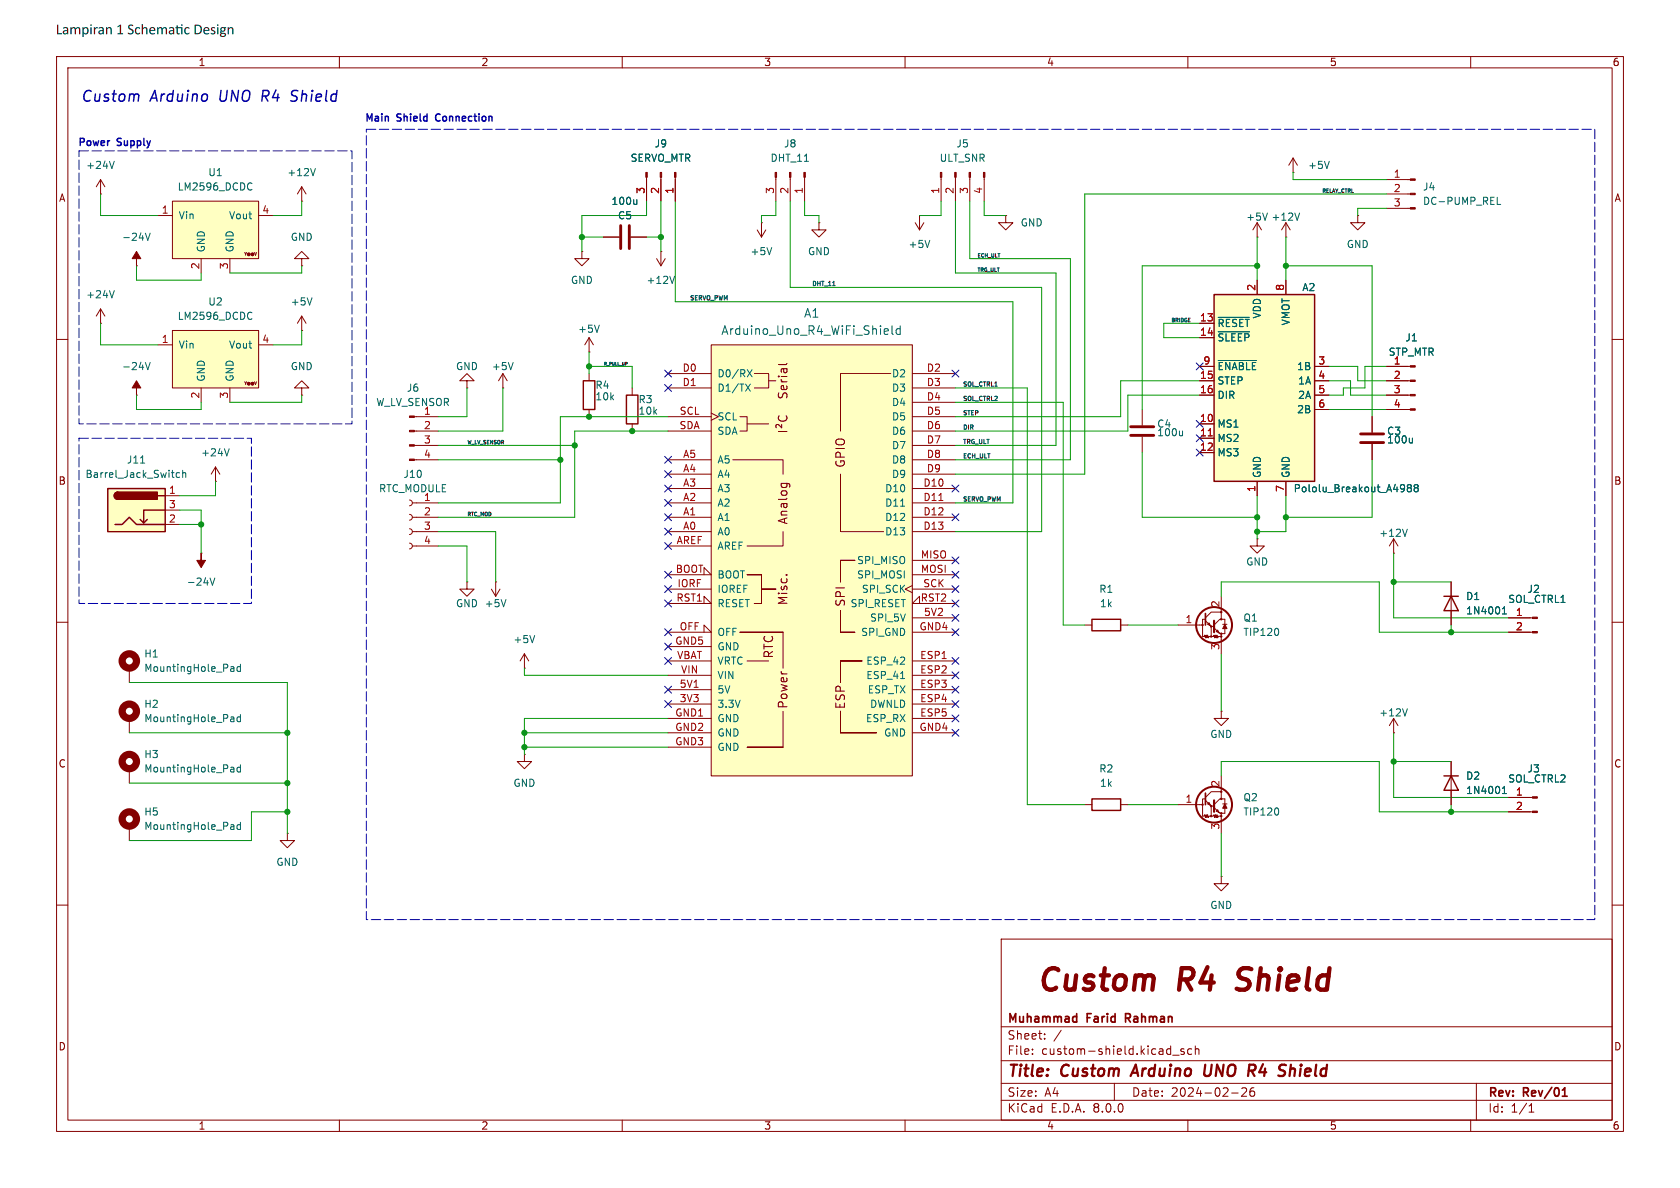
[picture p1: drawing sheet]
<svg xmlns="http://www.w3.org/2000/svg" width="297mm" height="210mm" viewBox="0 0 297 210" stroke-linecap="round" stroke-linejoin="round" font-family="sans-serif">
<g fill="none" stroke="#840000" stroke-width=".18">
<path d="M10 10h277v190h-277zM12 12h273v186h-273zM60 10v2M110 10v2M160 10v2M210 10v2M260 10v2M177.8 38.1v1.3h1.3l-1.3 1.2-1.3-1.2h1.3M177.8 38.1h.1M10 60h2M285 60h2M10 110h2"/>
<path d="M285 110h2M10 160h2M285 160h2M177 166h108v32h-108zM60 198v2M110 198v2M160 198v2M177 194.5h108M177 191.5h108M177 187.5h108M177 181.5h108M182.5 186.3v.1"/>
<path d="M182.5 185.5v.1M184.7 183.6v.1M184.7 182.8v.1M187.6 182.1l-1.3 2M197 191.5v3M207.3 186.5h1.2M209.3 185.5l-.3-.1-.3 .2 .1 .2 .5 .2v.3h-.6M210 198v2M210.7 185.5l-.5-.1-.2 .3v.4l.1 .2h.6M211.3 185.5l.2-.1 .4 .1 .1 .9M211.3 184.9v1.5M217.7 193.2h1.2"/>
<path d="M219.5 192.4l.6-.1 .2 .1 .1 .3-.9 1.1h.9M221.7 192.3a.59 .59 0 0 0-.7 .6v.6l.1 .2 .4 .1 .2-.1 .1-.5-.1-.3h-.5l-.2 .3M260 198v2M261 191.5v6.5M270.3 196.6h.9M270.3 195.5l.4-.4v1.5"/>
</g>
<path d="M190.2 179.7l.1 .1M190.3 179.2v1.5M199 180h.6M199.6 179.2h-.6v1.5M190.3 180.6l-.1 .1M276.2 193.8h.9M276.3 192.6l.3-.3v1.5" fill="none" stroke="#840000" stroke-width=".3"/>
<path d="M200.8 188.2l-.9 2M213.1 188.2l-.2 1.6 .1 .3a.66 .66 0 0 0 .9-.1M221.6 188.2l.2 .1a.54 .54 0 0 1-.1 .9M228.2 188.2l-.2 2M228.7 188.9l-.6 .2" fill="none" stroke="#840000" stroke-width=".4"/>
<path d="M30.5 58.4h15.2v10.2h-15.2z" fill="#ffffc2"/>
<g fill="none" stroke="#840000" stroke-width=".18">
<path d="M114.3 31.3v4.3M116.8 31.3v4.3M119.4 31.3v4.3M134.6 39.4h.1M134.6 39.4v2.5M137.2 31.3v4.3M139.7 31.3v4.3M142.2 31.3v4.3M144.8 39.4v1.2h1.2l-1.2 1.3-1.3-1.3h1.3M144.8 39.4h.1M222.2 39.4l-.7 1.2M222.2 39.4v2.5"/>
<path d="M222.2 39.4l.8 1.2M30.5 58.4h15.2v10.2h-15.2zM53.3 58.4h.1M53.3 45.7h1.3l-1.3-1.2-1.2 1.2h1.2v1.3M53.3 47h.1M53.3 55.9l-.7 1.3M53.3 55.9v2.5M53.3 55.9l.8 1.3M106.7 41.9h2.8M111.5 41.9h2.8M116.1 45.7l.7 1.3M116.8 44.5h.1"/>
<path d="M116.8 44.5v2.5M117.6 45.7l-.8 1.3M133.9 40.6l.7 1.3M135.4 40.6l-.8 1.3M222.2 41.9h.1M27.9 61h2.6M35.6 68.6v2.5M40.6 68.6v2.5M45.7 61h2.6M53.3 68.6h1.3l-1.3-1.3-1.2 1.3h1.2v1.3M53.3 69.9h.1M201.9 72.4v2.8"/>
<path d="M201.9 77.2v2.8M245.1 72.4h4.2M245.1 69.9h4.2M245.1 67.3h4.2M245.1 64.8h4.2M256.5 102.9v7.6M246.4 129.5h.1M246.4 127l-.8 1.3M246.4 127v2.5M246.4 127l.7 1.3"/>
</g>
<g fill="none" stroke="#006464" stroke-width=".18">
<path d="M112.6 35.3v.8M112.6 36l-.2 .1M224.1 37.7l-.5 1.2M44.3 55.2l.2 .1M44.5 56.3l-.2 .2M55.2 52.6l-.5 1.3M119.3 48.8l-.5 1.3M136.4 43.8l-.4 1.2M209.1 76.2v.8M209.1 76.9l-.2 .1M265.6 108.5h.7M265.6 107.6l.4-.3v1.2"/>
<path d="M248.8 125.3l-.4 1.3"/>
</g>
<g fill="#840000" stroke="#840000" stroke-width=".18">
<path d="M137 30.5h.3v.8h-.3z"/>
<path d="M139.6 30.5h.2v.8h-.2z"/>
<path d="M142.1 30.5h.3v.8h-.3z"/>
<path d="M249.3 72.3h.9v.2h-.9z"/>
<path d="M249.3 69.7h.9v.3h-.9z"/>
<path d="M249.3 67.2h.9v.2h-.9z"/>
<path d="M249.3 64.6h.9v.3h-.9z"/>
<path d="M114.2 30.5h.2v.8h-.2z"/>
<path d="M116.7 30.5h.3v.8h-.3z"/>
<path d="M119.3 30.5h.2v.8h-.2z"/>
</g>
<path d="M255.3 105.4h2.5M256.5 105.4l1.3 2.6h-2.5z" fill="none" stroke="#840000" stroke-width=".25"/>
<path d="M109.7 39.9v4M111.3 39.9v4M199.9 77h4.1M199.9 75.4h4.1" fill="none" stroke="#840000" stroke-width=".51"/>
<path d="M214.6 52.1h17.8v33h-17.8z" fill="#ffffc2"/>
<path d="M214.6 52.1h17.8v33h-17.8zM103.1 67.3h2.1v5.1h-2.1zM255.3 137.2h2.5M256.5 137.2l1.3 2.5h-2.5zM193 141.2h5.1v2.1h-5.1z" fill="none" stroke="#840000" stroke-width=".25"/>
<g fill="none" stroke="#840000" stroke-width=".18">
<path d="M227.3 39.4v2.5M227.3 39.4l-.7 1.2M227.3 39.4l.8 1.2M240 38.1v1.3h1.3l-1.3 1.2-1.2-1.2h1.2M240 38.1h.1M102.9 44.5v1.2h1.2l-1.2 1.3-1.3-1.3h1.3M102.9 44.5h.1M212.1 57.2h2.5M212.1 59.7h2.5M222.2 49.5v2.6M227.3 41.9h.1M227.3 49.5v2.6"/>
<path d="M24.1 69.9h.1M104.1 66v1.3M104.1 72.4v1.3M212.1 74.9h2.5M212.1 77.5h2.5M212.1 67.3h2.5M212.1 69.9h2.5M212.1 64.8h2.5M232.4 67.3h2.5M232.4 69.9h2.5M232.4 64.8h2.5M232.4 72.4h2.5"/>
<path d="M212.1 80h2.5M222.2 85.1v2.5M227.3 85.1v2.5M22.9 118.1v2.6M92.7 118.1h.1M92.7 115.6l-.8 1.2M92.7 115.6v2.5M92.7 115.6l.8 1.2M22.9 127v2.5M215.9 137.2v2.6M256.5 134.6v7.6M191.8 142.2h1.2"/>
<path d="M198.1 142.2h1.3M208.3 142.2h4.2M213.1 141.5l1 1h.5M213.1 141.2h-.5v3.1h.3l.1-.3 .1 .5 .1-.5 .2 .5 .1-.5 .1 .5 .1-.2h.4M213.1 141l1-1h1.8v1.2h-.3l-1 1M213.5 142.1l.2-.2 .3 .5zM214.1 142.5v1.8h.4l.1-.3 .2 .5 .1-.5 .1 .5 .1-.5 .2 .5 .1-.2h.5M214.6 142.7l1 1.1h.3v.5M215 143.4l.3-.3 .2 .5zM215.9 154.9v1.3h1.3l-1.3 1.3-1.3-1.3h1.3M215.9 154.9h.1M215.9 144.3v3"/>
<path d="M215.9 141.2h.6v.9M216.2 142.1h.7M216.5 142.9v.9h-.6"/>
<circle cx="215.9" cy="140" r=".13"/>
<circle cx="212.6" cy="142.2" r=".13"/>
<circle cx="214.1" cy="144.3" r=".13"/>
<circle cx="214.1" cy="142.5" r=".13"/>
<circle cx="215.9" cy="141.2" r=".13"/>
<circle cx="215.9" cy="144.3" r=".13"/>
<circle cx="215.9" cy="143.8" r=".13"/>
</g>
<path d="M213.6 77.1h.7" fill="none" stroke="#a90000" stroke-width=".18"/>
<g fill="none" stroke="#006464" stroke-width=".18">
<path d="M229.7 37.7l-.4 1.2M215.4 56.1h5.5M215.4 58.6h5.5M25.7 64.1l.4 1.2 .4-1.2M215.4 63.7h6.7M248.2 85.7v.1a1.07 1.07 0 0 1-.1 1M248.3 86.2l-.1 .2M249 86.2l-.2-.2 .2-.3h.3l.2 .2-.2 .3M249 86.2l-.2 .3v.3l.2 .1h.4l.1-.2v-.2l-.2-.3M249 86.2h.3M250.2 86.2l-.2-.2 .2-.3h.3l.2 .2-.2 .3M250.2 86.2h.3"/>
<path d="M250.2 86.2l-.2 .3 .1 .3 .1 .1h.4l.1-.2v-.4l-.2-.1M40.9 117.8h.3l.2 .2v.7M41.4 118.6l-.5 .1M41.4 118.1l-.5 .1M42.5 117.9l-.4-.1-.2 .3 .1 .5h.5M42.5 117.4v1.3M94.5 112.3l-.4 1.3M40.9 126.7h.3l.2 .2v.7M41.4 127.5l-.5 .1M41.4 127l-.5 .1M42.5 126.3v1.3M42.5 126.8l-.4-.1-.2 .3 .1 .5h.5"/>
<path d="M265.6 139.4l.4-.4v1.3M225.9 142.9l.2 .4-.2 .7M265.6 140.3h.7"/>
</g>
<g fill="#840000" stroke="#840000" stroke-width=".18">
<path d="M24.1 67.3l.8 1.3h-.8v1.3v-1.3h-.7z"/>
<path d="M216.5 142.1l.4 .8h-.7z"/>
</g>
<g fill="none" stroke="#840000" stroke-width="1.3">
<circle cx="22.9" cy="116.8" r="1.27"/>
<circle cx="22.9" cy="125.7" r="1.27"/>
</g>
<path d="M213.1 140.2v2" fill="none" stroke="#840000" stroke-width=".3"/>
<path d="M214.6 141.5v2" fill="none" stroke="#840000" stroke-width=".38"/>
<circle cx="214.6" cy="142.2" r="3.2" fill="none" stroke="#840000" stroke-width=".36"/>
<path d="M19 86.4h10.2v7.6h-10.2z" fill="#ffffc2"/>
<path d="M110.7 69.9h2.1v5h-2.1zM19 86.4h10.2v7.6h-10.2zM20.3 92.7h1.3l1.3-1.3 1.2 1.3h5.1M20.8 87a.64 .64 0 0 0-.6 .6 .64 .64 0 0 0 .6 .7M26 91.8l-.6 .7M27.9 87.6h1.3M29.2 90.2h-3.8v2.3l-.6-.7M193 109.5h5.1v2h-5.1z" fill="none" stroke="#840000" stroke-width=".25"/>
<g fill="#840000" stroke="#840000" stroke-width=".25">
<path d="M20.4 87.2l.4-.2v1.3a.63 .63 0 0 1-.6-.4 .63 .63 0 0 1 .2-.7z"/>
<path d="M20.8 87h7v1.3h-7z"/>
</g>
<g fill="none" stroke="#840000" stroke-width=".18">
<path d="M161.8 39.4l.8 1.2M162.6 38.1h.1M162.6 38.1v2.5M163.3 39.4l-.7 1.2M166.4 31.3v4.3M168.9 31.3v4.3M171.4 31.3v4.3M174 31.3v4.3M228.6 30.5h.1M228.6 27.9l-.8 1.3M228.6 27.9v2.6M228.6 27.9l.8 1.3"/>
<path d="M245.1 36.8h4.2M245.1 34.3h4.2M245.1 31.8h4.2M104.1 59.7l-.7 1.3M104.1 59.7v2.5M104.1 59.7l.8 1.3M73.3 78.7h4.2M73.3 76.2h4.2M73.3 73.7h4.2M82.5 67.3h1.3l-1.3-1.3-1.2 1.3h1.2v1.3M82.5 68.6h.1M88.9 68.6h.1"/>
<path d="M88.9 66l-.8 1.3M88.9 66v2.6M88.9 66l.8 1.3M104.1 62.2h.1M111.8 68.6v1.3M111.8 74.9v1.3M242.6 73.7v2.8M242.6 78.5v2.8M29.2 87.6h2.5M29.2 92.7h2.5M29.2 90.2h2.5M35.6 97.8h.1"/>
<path d="M38.1 85.1h.1M38.1 82.6l-.8 1.2M38.1 82.6v2.5M38.1 82.6l.8 1.2M72.4 96l.3 .2 .2 .3-.2 .4-.3 .1M72.4 93.5l.3 .1 .2 .4-.2 .3-.3 .2M72.4 90.9l.3 .2 .2 .3-.2 .4-.3 .1M72.4 88.4l.3 .1 .2 .4-.2 .4-.3 .1M72.9 96.5h4.6M72.9 94h4.6M72.9 91.4h4.6M72.9 88.9h4.6"/>
<path d="M73.3 81.3h4.2M222.2 95.3v1.2h1.3l-1.3 1.3-1.2-1.3h1.2M222.2 95.3h.1M246.4 97.8h.1M246.4 95.3l-.8 1.2M246.4 95.3v2.5M246.4 95.3l.7 1.2M82.5 102.9v1.2h1.3l-1.3 1.3-1.2-1.3h1.2M82.5 102.9h.1M86.9 104.1l.7 1.3M87.6 102.9h.1M87.6 102.9v2.5"/>
<path d="M88.4 104.1l-.8 1.3M191.8 110.5h1.2M198.1 110.5h1.3M208.3 110.5h4.2M213.1 109.7l1 1h.5M213.1 109.5h-.5v3h.3l.1-.2 .1 .5 .1-.5 .2 .5 .1-.5 .1 .5 .1-.3h.4M213.1 109.2l1-1h1.8v1.3h-.3l-1 1M213.5 110.4l.2-.3 .3 .5zM214.1 110.7v1.8h.4l.1-.2 .2 .5 .1-.5 .1 .5 .1-.5 .2 .5 .1-.3h.5M214.6 111l1 1h.3v.5M215 111.6l.3-.2 .2 .5zM215.9 105.4v2.7"/>
<path d="M215.9 112.5v3.1M215.9 109.5h.6v.9M216.2 110.4h.7M216.5 111.1v.9h-.6M266.7 111.8h4.2M266.7 109.2h4.2M92.7 133.4v1.2h1.3l-1.3 1.3-1.3-1.3h1.3M92.7 133.4h.1M215.9 125.7v1.3h1.3l-1.3 1.3-1.3-1.3h1.3M215.9 125.7h.1M50.8 147.3v1.3h1.3l-1.3 1.3-1.3-1.3h1.3M50.8 147.3h.1"/>
<path d="M266.7 143.5h4.2M266.7 141h4.2"/>
<circle cx="212.6" cy="110.5" r=".13"/>
<circle cx="214.1" cy="112.5" r=".13"/>
<circle cx="214.1" cy="110.7" r=".13"/>
<circle cx="215.9" cy="112.5" r=".13"/>
<circle cx="215.9" cy="109.5" r=".13"/>
<circle cx="215.9" cy="112" r=".13"/>
<circle cx="215.9" cy="108.2" r=".13"/>
</g>
<g fill="none" stroke="#006464" stroke-width=".18">
<path d="M235 28.5l-.4 1.3M264.7 36.1h.6M106 57.5l-.5 1.2M164.4 42.5l-.4 1.3M40.5 79.3l-.4 1.3M90.7 64.1l-.4 1.2M249.7 77.5v.8M249.7 78.2l-.2 .1M24.9 81.9h.7M31.7 83.6h-.3l-.3 .2 .2 .5h.4M32.3 83.7l.2-.1h.3v.8M32.3 83.1v1.3"/>
<path d="M248.8 93.5l-.4 1.3M37.1 102.2l.5 1.2 .4-1.2M89.4 106l-.4 1.3M225.9 111.2l.2 .4-.2 .6"/>
</g>
<path d="M213.1 108.5v2" fill="none" stroke="#840000" stroke-width=".3"/>
<path d="M214.6 109.7v2.1" fill="none" stroke="#840000" stroke-width=".38"/>
<g fill="#840000" stroke="#840000" stroke-width=".18">
<path d="M216.5 110.4l.4 .7h-.7z"/>
<path d="M35.6 97.8v1.3h.7l-.7 1.2-.8-1.2h.8z"/>
<path d="M270.9 143.4h.9v.2h-.9z"/>
<path d="M270.9 140.8h.9v.3h-.9z"/>
<path d="M270.9 111.6h.9v.3h-.9z"/>
<path d="M270.9 109.1h.9v.2h-.9z"/>
<path d="M249.3 36.7h.9v.3h-.9z"/>
<path d="M249.3 34.2h.9v.2h-.9z"/>
<path d="M249.3 31.6h.9v.3h-.9z"/>
<path d="M72.4 81.2h.9v.2h-.9z"/>
<path d="M72.4 78.6h.9v.3h-.9z"/>
<path d="M72.4 76.1h.9v.2h-.9z"/>
<path d="M72.4 73.5h.9v.3h-.9z"/>
<path d="M173.9 30.5h.2v.8h-.2z"/>
<path d="M171.3 30.5h.3v.8h-.3z"/>
<path d="M168.8 30.5h.2v.8h-.2z"/>
<path d="M166.2 30.5h.3v.8h-.3z"/>
</g>
<circle cx="214.6" cy="110.5" r="3.2" fill="none" stroke="#840000" stroke-width=".36"/>
<path d="M240.5 78.2h4.1M240.5 76.7h4.1" fill="none" stroke="#840000" stroke-width=".51"/>
<path d="M125.7 61h35.6v76.2h-35.6z" fill="#ffffc2"/>
<g fill="none" stroke="#840000" stroke-width=".18">
<path d="M17.8 34.3h.1M17.8 31.8v2.5M17.8 31.8l-.8 1.2M17.8 31.8l.7 1.2M53.3 35.6h.1M53.3 33l-.7 1.3M53.3 33v2.6M53.3 33l.8 1.3M17.8 57.2h.1M17.8 54.6l-.8 1.3M17.8 54.6v2.6M17.8 54.6l.7 1.3"/>
<path d="M118.1 66h7.6M118.1 68.6h7.6M118.1 73.7h7.6M118.1 76.2h7.6M125.7 61h35.6v76.2h-35.6zM125.7 73l1.3 .7-1.3 .6M130.8 73.7h1.3v2.5h-1.3M132.1 74.9h3.8M133.3 66h2.6v2.6h-2.6M135.9 67.3h1.3M157.5 66h-8.9v10.2M161.3 66h7.6"/>
<path d="M161.3 68.6h7.6M161.3 71.1h7.6M161.3 73.7h7.6M161.3 76.2h7.6M161.3 78.7h7.6M118.1 94h7.6M118.1 91.4h7.6M118.1 88.9h7.6M118.1 86.4h7.6M118.1 83.8h7.6M118.1 81.3h7.6M118.1 96.5h7.6"/>
<path d="M129.5 81.3h8.9v2.5M138.4 94v2.5h-6.3M148.6 83.8v10.2h7.6M148.6 99.1v3.8zM148.6 99.1h2.5zM161.3 94h7.6M161.3 91.4h7.6M161.3 88.9h7.6M161.3 86.4h7.6M161.3 83.8h7.6M161.3 81.3h7.6M161.3 99.1h7.6"/>
<path d="M118.1 101.6h7.6l-1.2-1.3v1.3M118.1 111.8h7.6l-1.2-1.3v1.3M118.1 106.7h7.6l-1.2-1.3v1.3M118.1 116.8h7.6M118.1 119.4h7.6M118.1 114.3h7.6M118.1 104.1h7.6M130.8 111.8h7.6zM132.1 101.6h2.5zM132.1 116.8h3.8M133.3 106.7h1.3zM134.6 101.6v5.1z"/>
<path d="M134.6 104.1h2.6zM138.4 111.8v6.3M148.6 116.8v3.9zM148.6 116.8h3.8zM148.6 108v3.8zM148.6 111.8h2.5zM161.3 103.5l-1.3 .6 1.3 .7M161.3 116.8h7.6M161.3 109.2h7.6M161.3 101.6h7.6M161.3 119.4h7.6M161.3 111.8h7.6"/>
<path d="M161.3 104.1h7.6M162.6 106.7v-1.3l-1.3 1.3h7.6M22.9 135.9v2.5M118.1 124.5h7.6M118.1 121.9h7.6M118.1 127h7.6M118.1 129.5h7.6M118.1 132.1h7.6M132.1 132.1h6.3zM138.4 125.7v6.4M148.6 125.7v3.8zM148.6 129.5h6.3z"/>
<path d="M161.3 124.5h7.6M161.3 121.9h7.6M161.3 127h7.6M161.3 129.5h7.6M22.9 146.1v2.5"/>
</g>
<g fill="none" stroke="#840000" stroke-width=".19">
<path d="M137.6 76.3h1.5M137.6 66.5h.1M137.7 69.5l-.1 .5 .1 .2h.5l.3-.6 .3-.1 .3 .2v.6M137.7 73.5a.61 .61 0 0 0 0 .8 .61 .61 0 0 0 .8 .2 .57 .57 0 0 0 .6-.3 .57 .57 0 0 0-.1-.7M138.1 67.1l.1 .2 .2 .2M138.1 67.5h1M138.1 66.5h1M138.2 75v.6l-.5-.5a.31 .31 0 0 0-.5 .2v.3M138.5 65.2v.5a.3 .3 0 0 0 .3 .2 .3 .3 0 0 0 .3-.2v-.5M139.1 68.2v.5l-.2 .2-.7-.1v-.6l.3-.1 .1 .8M139.1 65.2h-.9v.6M139.1 64.2l-.2 .2h-1.3"/>
<path d="M138.1 85.5h1.2l.3 .2M138.2 85.5l-.1 .4M139.1 85.5v.4M139 101.6h.1"/>
</g>
<g fill="none" stroke="#006464" stroke-width=".18">
<path d="M20.2 28.5l-.4 1.3M55.8 29.8l-.5 1.3M20.2 51.4l-.4 1.2M156.8 58.1l.2 .4-.7 .1M157 59l-.2 .1M157.7 57.6v1.3l.2 .2M159.1 57.6v1.5M159.1 58.2l-.4-.1-.3 .3v.4l.2 .2h.5M131.8 67.9l.9 1.3M132.1 65.3l.9 1.3M132.7 67.9l-.9 1.3M133 65.3l-.9 1.3"/>
<path d="M159.2 89.5h.7M159.2 120h.7M40.9 135.6h.3l.2 .2v.7M41.4 136.4l-.5 .1M41.4 135.9l-.5 .1M42.5 135.2v1.3M42.5 135.7l-.4-.1-.2 .3 .1 .5h.5M40.9 145.8h.3l.2 .2v.6M41.4 146.6h-.5M41.4 146.1h-.5M42.5 145.8h-.4l-.2 .2 .1 .6h.5M42.5 145.4v1.2"/>
</g>
<path d="M166 88.5h.7" fill="none" stroke="#a90000" stroke-width=".18"/>
<g fill="none" stroke="#840000" stroke-width="1.3">
<circle cx="22.9" cy="134.6" r="1.27"/>
<circle cx="22.9" cy="144.8" r="1.27"/>
</g>
<path d="M30.5 35.6h15.2v10.1h-15.2z" fill="#ffffc2"/>
<g fill="none" stroke="#840000" stroke-width=".18">
<path d="M27.9 38.1h2.6M30.5 35.6h15.2v10.1h-15.2zM45.7 38.1h2.6M114.3 31.8v3.8M116.8 31.8v3.8M119.4 31.8v3.8M24.1 47h.1M35.6 45.7v2.6M40.6 45.7v2.6M106.7 41.9h2.8M111.5 41.9h2.8M212.1 57.2h2.5"/>
<path d="M212.1 59.7h2.5M222.2 49.5v2.6M227.3 49.5v2.6M212.1 64.8h2.5M212.1 67.3h2.5M212.1 69.9h2.5M212.1 74.9h2.5M212.1 77.5h2.5M232.4 64.8h2.5M232.4 67.3h2.5M232.4 69.9h2.5M232.4 72.4h2.5"/>
<path d="M242.6 73.7v2.8M242.6 78.5v2.8M245.1 64.8h3.8M245.1 67.3h3.8M245.1 69.9h3.8M245.1 72.4h3.8M212.1 80h2.5M222.2 85.1v2.5M227.3 85.1v2.5M256.5 102.9v2.5M256.5 108v2.5M266.7 109.2h3.8"/>
<path d="M266.7 111.8h3.8M256.5 134.6v2.6M256.5 139.7v2.5M266.7 141h3.8M266.7 143.5h3.8"/>
</g>
<g fill="none" stroke="#006464" stroke-width=".18">
<path d="M44.3 32.3l.2 .2M44.5 33.5l-.2 .1M112.6 35.3v.8M112.6 36l-.2 .1M25.7 41.2l.4 1.3 .4-1.3M215.4 56.1h5.5M215.4 58.6h5.5M215.4 63.7h6.7M249.7 77.5v.8M249.7 78.2l-.2 .1M248.2 85.7v.1a1.07 1.07 0 0 1-.1 1M248.3 86.2l-.1 .2"/>
<path d="M249 86.2l-.2-.2 .2-.3h.3l.2 .2-.2 .3M249 86.2l-.2 .3v.3l.2 .1h.4l.1-.2v-.2l-.2-.3M249 86.2h.3M250.2 86.2l-.2-.2 .2-.3h.3l.2 .2-.2 .3M250.2 86.2h.3M250.2 86.2l-.2 .3 .1 .3 .1 .1h.4l.1-.2v-.4l-.2-.1M265.6 108.5h.7M265.6 107.6l.4-.3v1.2M265.6 139.4l.4-.4v1.3M265.6 140.3h.7"/>
</g>
<path d="M24.1 44.5l.8 1.2h-.8v1.3v-1.3h-.7z" fill="#840000" stroke="#840000" stroke-width=".18"/>
<path d="M147.2 50.5h.4" fill="none" stroke="#0f0f0f" stroke-width=".18"/>
<path d="M218.6 174.8l.5 .2" fill="none" stroke="#840000" stroke-width=".76"/>
<path d="M51.4 17.8l.2 .1M51.7 16.2a.42 .42 0 0 0 0 .6" fill="none" stroke="#0000c2" stroke-width=".25"/>
<path d="M14 26.7h48.2v48.2h-48.2zM64.8 22.9h217.1v139.7h-217.1zM14 77.5h30.4v29.2h-30.4z" fill="none" stroke="#0000c2" stroke-width=".18" stroke-dasharray="1.7 .6"/>
<g fill="none" stroke="#009600" stroke-width=".18">
<path d="M17.8 34.3v3.8h10.1M53.3 35.6v2.5h-5M114.3 35.6v2.5h-11.4v6.4M116.8 35.6v8.9M119.4 35.6v17.7h59.7v35.6h-10.2M137.2 35.6v2.5h-2.6v1.3M139.7 35.6v15.2h44.4v43.2h-15.2M142.2 35.6v2.5h2.6v1.3M166.4 35.6v2.5h-3.8M168.9 35.6v12.7h17.8v30.4h-17.8M171.4 35.6v10.1h17.8v35.6h-20.3M174 35.6v2.5h3.8"/>
<path d="M228.6 30.5v1.3h16.5M245.1 36.8h-5.1v1.3M245.1 34.3h-53.3v49.5h-22.9M17.8 57.2v3.8h10.1M24.1 47v2.5h11.5v-1.2M53.3 47v1.3h-12.7M53.3 58.4v2.6h-5M102.9 41.9h3.8M114.3 41.9h2.5M212.1 57.2h-6.4v2.5h6.4M222.2 47h-20.3v25.4M222.2 41.9v7.6"/>
<path d="M227.3 47h15.3v26.7M227.3 41.9v7.6M24.1 69.9v2.5h11.5v-1.3M53.3 69.9v1.2h-12.7M77.5 78.7h24.1M82.5 68.6v5.1h-5M88.9 68.6v7.6h-11.4M104.1 64.8h7.7v3.8M104.1 62.2v3.8M118.1 73.7h-19v15.2h-21.6M118.1 76.2h-16.5v15.2h-24.1M168.9 71.1h19.1v39.4h3.8"/>
<path d="M168.9 68.6h12.7v73.6h10.2M212.1 69.9h-12.7v6.3h-30.5M212.1 67.3h-14v6.4h-29.2M234.9 67.3h3.9v2.6h6.3M234.9 64.8h5.1v2.5h5.1M234.9 72.4h10.2M245.1 64.8h-3.8v3.8h-3.8v1.3h-2.6M31.7 90.2h3.9v7.6M31.7 92.7h3.9M38.1 85.1v2.5h-6.4M77.5 81.3h21.6M77.5 94h10.1v8.9"/>
<path d="M77.5 96.5h5v6.4M201.9 80v11.4h20.3M222.2 87.6v7.7M227.3 87.6v6.4h-5.1M242.6 81.3v10.1h-15.3M246.4 97.8v11.4h20.3M92.7 118.1v1.3h25.4M199.4 110.5h8.9M215.9 105.4v-2.5h27.9v8.9h22.9M215.9 115.6v10.1M246.4 102.9h10.1M256.5 110.5v1.3"/>
<path d="M22.9 120.7h27.9v26.6M22.9 129.5h27.9M22.9 138.4h27.9M92.7 129.5h25.4M92.7 132.1h25.4M118.1 127h-25.4v6.4M215.9 137.2v-2.6h27.9v8.9h22.9M246.4 134.6h10.1M246.4 129.5v11.5h20.3M50.8 143.5h-6.4v5.1h-21.5M199.4 142.2h8.9M215.9 147.3v7.6"/>
<path d="M256.5 142.2v1.3"/>
</g>
<g fill="none" stroke="#000084" stroke-width=".18">
<path d="M117.5 65.4l1.2 1.2M117.5 68l1.2 1.2M118.7 65.4l-1.2 1.2M118.7 68l-1.2 1.2M168.3 65.4l1.2 1.2M169.5 65.4l-1.2 1.2M211.5 79.4l1.2 1.2M211.5 64.2l1.2 1.2M211.5 74.3l1.2 1.2M211.5 76.9l1.2 1.2M212.7 79.4l-1.2 1.2M212.7 64.2l-1.2 1.2"/>
<path d="M212.7 74.3l-1.2 1.2M212.7 76.9l-1.2 1.2M117.5 83.2l1.2 1.2M117.5 85.8l1.2 1.2M117.5 80.7l1.2 1.2M117.5 88.3l1.2 1.2M117.5 90.8l1.2 1.2M117.5 93.4l1.2 1.2M117.5 95.9l1.2 1.2M118.7 83.2l-1.2 1.2M118.7 85.8l-1.2 1.2M118.7 80.7l-1.2 1.2"/>
<path d="M118.7 88.3l-1.2 1.2M118.7 90.8l-1.2 1.2M118.7 93.4l-1.2 1.2M118.7 95.9l-1.2 1.2M168.3 90.8l1.2 1.2M168.3 85.8l1.2 1.2M168.3 98.5l1.2 1.2M169.5 90.8l-1.2 1.2M169.5 85.8l-1.2 1.2M169.5 98.5l-1.2 1.2M117.5 113.7l1.2 1.2M117.5 111.2l1.2 1.2"/>
<path d="M117.5 106.1l1.2 1.2M117.5 116.2l1.2 1.2M117.5 103.5l1.2 1.2M117.5 101l1.2 1.2M118.7 116.2l-1.2 1.2M118.7 113.7l-1.2 1.2M118.7 111.2l-1.2 1.2M118.7 106.1l-1.2 1.2M118.7 103.5l-1.2 1.2M118.7 101l-1.2 1.2M168.3 106.1l1.2 1.2M168.3 103.5l1.2 1.2"/>
<path d="M168.3 101l1.2 1.2M168.3 118.8l1.2 1.2M168.3 116.2l1.2 1.2M168.3 111.2l1.2 1.2M168.3 108.6l1.2 1.2M169.5 106.1l-1.2 1.2M169.5 103.5l-1.2 1.2M169.5 101l-1.2 1.2M169.5 118.8l-1.2 1.2M169.5 116.2l-1.2 1.2M169.5 111.2l-1.2 1.2M169.5 108.6l-1.2 1.2"/>
<path d="M117.5 123.9l1.2 1.2M117.5 121.3l1.2 1.2M118.7 123.9l-1.2 1.2M118.7 121.3l-1.2 1.2M168.3 121.3l1.2 1.2M168.3 123.9l1.2 1.2M168.3 126.4l1.2 1.2M168.3 128.9l1.2 1.2M169.5 121.3l-1.2 1.2M169.5 123.9l-1.2 1.2M169.5 126.4l-1.2 1.2M169.5 128.9l-1.2 1.2"/>
</g>
<path d="M213.6 77.1h.7" fill="none" stroke="#a90000" stroke-width=".18"/>
<g fill="#009600" stroke="#009600" stroke-width=".18">
<circle cx="246.4" cy="134.6" r=".46"/>
<circle cx="256.5" cy="111.8" r=".46"/>
<circle cx="246.4" cy="102.9" r=".46"/>
<circle cx="256.5" cy="143.5" r=".46"/>
<circle cx="227.3" cy="47" r=".46"/>
<circle cx="222.2" cy="91.4" r=".46"/>
<circle cx="222.2" cy="47" r=".46"/>
<circle cx="222.2" cy="94" r=".46"/>
<circle cx="227.3" cy="91.4" r=".46"/>
<circle cx="104.1" cy="64.8" r=".46"/>
<circle cx="104.1" cy="73.7" r=".46"/>
<circle cx="101.6" cy="78.7" r=".46"/>
<circle cx="102.9" cy="41.9" r=".46"/>
<circle cx="116.8" cy="41.9" r=".46"/>
<circle cx="111.8" cy="76.2" r=".46"/>
<circle cx="92.7" cy="132.1" r=".46"/>
<circle cx="50.8" cy="138.4" r=".46"/>
<circle cx="92.7" cy="129.5" r=".46"/>
<circle cx="50.8" cy="143.5" r=".46"/>
<circle cx="50.8" cy="129.5" r=".46"/>
<circle cx="35.6" cy="92.7" r=".46"/>
<circle cx="99.1" cy="81.3" r=".46"/>
</g>
<g font-size="5.3" fill="#840000">
<text x="182.8" y="176.3">Custom</text>
<text x="208.3" y="176.3">R4</text>
<text x="220.2" y="176.3">Shield</text>
</g>
<g font-size="2.8" fill="#840000">
<text x="178" y="190.9">Title:</text>
<text x="187.7" y="190.9">Custom</text>
<text x="201" y="190.9">Arduino</text>
<text x="214.5" y="190.9">UNO</text>
<text x="223.1" y="190.9">R4</text>
<text x="229.3" y="190.9">Shield</text>
</g>
<text font-size="2.7" x="9.9" y="6.6">Lampiran1 SchematicDesign</text>
<g font-size="2.7" fill="#0000c2">
<text x="14.2" y="18.4">Custom</text>
<text x="26.5" y="18.4">Arduino</text>
<text x="39" y="18.4">UNO R4</text>
<text x="52.3" y="18.4">Shield</text>
</g>
<g font-size="2.1" fill="#006464">
<text x="127.4" y="59.4">Arduino_Uno_R4_WiFi_Shield</text>
<text x="142.1" y="56.4">A1</text>
</g>
<g font-size="2.1" fill="#840000">
<text x="149.6" y="82.8" transform="rotate(-90 149.6 82.8)">GPIO</text>
<text x="139.5" y="92.8" transform="rotate(-90 139.5 92.8)">Analog</text>
<text x="139.5" y="107.1" transform="rotate(-90 139.5 107.1)">Misc.</text>
<text x="149.6" y="107.4" transform="rotate(-90 149.6 107.4)">SPI</text>
<text x="136.9" y="116.5" transform="rotate(-90 136.9 116.5)">RTC</text>
<text x="139.5" y="125.4" transform="rotate(-90 139.5 125.4)">Power</text>
<text x="149.6" y="125.5" transform="rotate(-90 149.6 125.5)">ESP</text>
<text x="178" y="184">Sheet:</text>
<text x="178" y="181.2">Muhammad</text>
<text x="192.2" y="181.2">Farid</text>
<text x="199.6" y="181.2">Rahman</text>
<text x="178" y="186.7">File:</text>
<text x="184.1" y="186.7">custom-shield.kicad_sch</text>
<text x="178" y="196.9">KiCad</text>
<text x="178" y="194.1">Size:</text>
<text x="184.7" y="194.1">A4</text>
<text x="185.7" y="196.9">E.D.A.</text>
<text x="193.3" y="196.9">8.0.0</text>
<text x="200" y="194.1">Date:</text>
<text x="207" y="194.1">2024-02-26</text>
<text x="263" y="194.3">Rev:</text>
<text x="263" y="196.9">Id:</text>
<text x="267.1" y="196.9">1/1</text>
<text x="269.4" y="194.3">Rev/01</text>
</g>
<g font-size="1.8" fill="#840000">
<text x="35" y="11.9">1</text>
<text x="85" y="11.9">2</text>
<text x="135" y="11.9">3</text>
<text x="185" y="11.9">4</text>
<text x="235" y="11.9">5</text>
<text x="285" y="11.9">6</text>
<text x="10.3" y="35.9">A</text>
<text x="285.3" y="35.9">A</text>
<text x="10.3" y="85.9">B</text>
<text x="285.3" y="85.9">B</text>
<text x="10.3" y="135.9">C</text>
<text x="285.3" y="135.9">C</text>
<text x="10.3" y="185.9">D</text>
<text x="285.3" y="185.9">D</text>
<text x="35" y="199.9">1</text>
<text x="85" y="199.9">2</text>
<text x="135" y="199.9">3</text>
<text x="185" y="199.9">4</text>
<text x="235" y="199.9">5</text>
<text x="285" y="199.9">6</text>
</g>
<g font-size="1.8" fill="#0000c2">
<text x="64.4" y="21.8">Main</text>
<text x="70.2" y="21.8">Shield</text>
<text x="77.5" y="21.8">Connection</text>
<text x="13.6" y="26.2">Power</text>
<text x="20.7" y="26.2">Supply</text>
</g>
<g font-size="1.8" fill="#006464">
<text x="111.4" y="28.8">SERVO_MTR</text>
<text x="115.6" y="26.3">J9</text>
<text x="136.1" y="28.8">DHT_11</text>
<text x="138.5" y="26.3">J8</text>
<text x="166" y="28.8">ULT_SNR</text>
<text x="169" y="26.3">J5</text>
<text x="15.1" y="30.1">+24V</text>
<text x="31.3" y="33.9">LM2596_DCDC</text>
<text x="36.7" y="31.3">U1</text>
<text x="50.7" y="31.3">+12V</text>
<text x="231.1" y="30.1">+5V</text>
<text x="251.5" y="33.9">J4</text>
<text x="31.5" y="39">Vin</text>
<text x="40.4" y="39">Vout</text>
<text x="108" y="36.4">100u</text>
<text x="109.1" y="39">C5</text>
<text x="180.3" y="40.2">GND</text>
<text x="220.2" y="39.2">+5V</text>
<text x="224.7" y="39.2">+12V</text>
<text x="251.5" y="36.4">DC-PUMP_REL</text>
<text x="21.5" y="42.8">-24V</text>
<text x="36.4" y="44.7" transform="rotate(-90 36.4 44.7)">GND</text>
<text x="41.5" y="44.7" transform="rotate(-90 41.5 44.7)">GND</text>
<text x="51.3" y="42.8">GND</text>
<text x="132.6" y="45.3">+5V</text>
<text x="142.7" y="45.3">GND</text>
<text x="160.5" y="44">+5V</text>
<text x="238" y="44">GND</text>
<text x="15.1" y="52.9">+24V</text>
<text x="100.8" y="50.4">GND</text>
<text x="114.2" y="50.4">+12V</text>
<text x="230.1" y="51.7">A2</text>
<text x="31.3" y="56.7">LM2596_DCDC</text>
<text x="36.7" y="54.2">U2</text>
<text x="51.3" y="54.2">+5V</text>
<text x="102.1" y="59">+5V</text>
<text x="215.1" y="58">~{RESET}</text>
<text x="223.1" y="56.4" transform="rotate(-90 223.1 56.4)">VDD</text>
<text x="228.2" y="57.6" transform="rotate(-90 228.2 57.6)">VMOT</text>
<text x="21.5" y="65.6">-24V</text>
<text x="31.5" y="61.8">Vin</text>
<text x="40.4" y="61.8">Vout</text>
<text x="51.3" y="65.6">GND</text>
<text x="80.5" y="65.6">GND</text>
<text x="86.9" y="65.6">+5V</text>
<text x="215.1" y="60.6">~{SLEEP}</text>
<text x="215.1" y="65.6">~{ENABLE}</text>
<text x="229.2" y="65.6">1B</text>
<text x="245.4" y="63.1">STP_MTR</text>
<text x="248.4" y="60.6">J1</text>
<text x="36.4" y="67.6" transform="rotate(-90 36.4 67.6)">GND</text>
<text x="41.5" y="67.6" transform="rotate(-90 41.5 67.6)">GND</text>
<text x="66.4" y="72">W_LV_SENSOR</text>
<text x="71.8" y="69.4">J6</text>
<text x="105.2" y="68.9">R4</text>
<text x="105.2" y="71">10k</text>
<text x="112.8" y="71.5">R3</text>
<text x="126.7" y="66.9">D0/RX</text>
<text x="126.7" y="69.4">D1/TX</text>
<text x="157.6" y="66.9">D2</text>
<text x="157.6" y="69.4">D3</text>
<text x="157.6" y="72">D4</text>
<text x="215.1" y="68.2">STEP</text>
<text x="215.1" y="70.7">DIR</text>
<text x="229.4" y="68.2">1A</text>
<text x="229.4" y="70.7">2A</text>
<text x="112.8" y="73.5">10k</text>
<text x="126.7" y="74.5">SCL</text>
<text x="126.7" y="77.1">SDA</text>
<text x="157.6" y="74.5">D5</text>
<text x="157.6" y="77.1">D6</text>
<text x="204.5" y="75.8">C4</text>
<text x="204.5" y="77.3">100u</text>
<text x="215.1" y="75.8">MS1</text>
<text x="229.2" y="73.3">2B</text>
<text x="245.1" y="77.1">C3</text>
<text x="22.3" y="82.1">J11</text>
<text x="35.5" y="80.9">+24V</text>
<text x="126.7" y="82.1">A5</text>
<text x="157.6" y="79.6">D7</text>
<text x="157.6" y="82.1">D8</text>
<text x="215.1" y="78.3">MS2</text>
<text x="215.1" y="80.9">MS3</text>
<text x="245.1" y="78.6">100u</text>
<text x="15" y="84.7">Barrel_Jack_Switch</text>
<text x="66.9" y="87.2">RTC_MODULE</text>
<text x="71.2" y="84.7">J10</text>
<text x="74.9" y="88.6">1</text>
<text x="126.7" y="89.8">A2</text>
<text x="126.7" y="87.2">A3</text>
<text x="126.7" y="84.7">A4</text>
<text x="156.4" y="87.2">D10</text>
<text x="156.4" y="89.8">D11</text>
<text x="157.6" y="84.7">D9</text>
<text x="223.1" y="84.6" transform="rotate(-90 223.1 84.6)">GND</text>
<text x="228.2" y="84.6" transform="rotate(-90 228.2 84.6)">GND</text>
<text x="228.6" y="87.2">Pololu_Breakout_A4988</text>
<text x="126.7" y="94.8">A0</text>
<text x="126.7" y="92.3">A1</text>
<text x="156.4" y="92.3">D12</text>
<text x="156.4" y="94.8">D13</text>
<text x="243.7" y="95.1">+12V</text>
<text x="126.7" y="97.4">AREF</text>
<text x="151.4" y="99.9">SPI_MISO</text>
<text x="220.2" y="100.2">GND</text>
<text x="32.9" y="103.7">-24V</text>
<text x="80.5" y="107.5">GND +5V</text>
<text x="126.7" y="102.5">BOOT</text>
<text x="126.7" y="105">IOREF</text>
<text x="126.7" y="107.5">RESET</text>
<text x="150.3" y="107.5">SPI_RESET</text>
<text x="151.4" y="102.5">SPI_MOSI</text>
<text x="152.3" y="105">SPI_SCK</text>
<text x="194.2" y="105">R1</text>
<text x="194.4" y="107.5">1k</text>
<text x="259.1" y="106.3">D1</text>
<text x="266.5" y="106.8">SOL_CTRL1</text>
<text x="270" y="105">J2</text>
<text x="90.7" y="113.9">+5V</text>
<text x="126.7" y="112.6">OFF</text>
<text x="152.1" y="112.6">SPI_GND</text>
<text x="153.7" y="110.1">SPI_5V</text>
<text x="219.7" y="112.6">TIP120</text>
<text x="219.7" y="110.1">Q1</text>
<text x="259.1" y="108.8">1N4001</text>
<text x="25.4" y="116.4">H1</text>
<text x="25.4" y="119">MountingHole_Pad</text>
<text x="126.7" y="115.2">GND</text>
<text x="126.7" y="117.7">VRTC</text>
<text x="153.1" y="117.7">ESP_42</text>
<text x="25.4" y="125.3">H2</text>
<text x="126.7" y="125.3">3.3V</text>
<text x="126.7" y="122.8">5V</text>
<text x="126.7" y="120.2">VIN</text>
<text x="153.1" y="120.2">ESP_41</text>
<text x="153.3" y="122.8">ESP_TX</text>
<text x="153.7" y="125.3">DWNLD</text>
<text x="25.4" y="127.9">MountingHole_Pad</text>
<text x="126.7" y="127.9">GND</text>
<text x="126.7" y="130.4">GND</text>
<text x="153" y="127.9">ESP_RX</text>
<text x="156.2" y="130.4">GND</text>
<text x="213.9" y="130.7">GND</text>
<text x="243.7" y="126.8">+12V</text>
<text x="25.4" y="134.2">H3</text>
<text x="25.4" y="136.8">MountingHole_Pad</text>
<text x="126.7" y="132.9">GND</text>
<text x="194.2" y="136.8">R2</text>
<text x="270" y="136.8">J3</text>
<text x="90.7" y="139.3">GND</text>
<text x="194.4" y="139.3">1k</text>
<text x="219.7" y="141.8">Q2</text>
<text x="259.1" y="138">D2</text>
<text x="259.1" y="140.6">1N4001</text>
<text x="266.5" y="138.5">SOL_CTRL2</text>
<text x="25.4" y="144.4">H5</text>
<text x="25.4" y="146.9">MountingHole_Pad</text>
<text x="219.7" y="144.4">TIP120</text>
<text x="48.8" y="153.3">GND</text>
<text x="213.9" y="160.9">GND</text>
</g>
<g font-size="1.8" fill="#a90000">
<text x="114" y="34.4" transform="rotate(-90 114 34.4)">3</text>
<text x="116.6" y="34.4" transform="rotate(-90 116.6 34.4)">2</text>
<text x="119.1" y="34.4" transform="rotate(-90 119.1 34.4)">1</text>
<text x="136.9" y="34.4" transform="rotate(-90 136.9 34.4)">3</text>
<text x="139.4" y="34.4" transform="rotate(-90 139.4 34.4)">2</text>
<text x="142" y="34.4" transform="rotate(-90 142 34.4)">1</text>
<text x="166.1" y="34.4" transform="rotate(-90 166.1 34.4)">1</text>
<text x="168.7" y="34.4" transform="rotate(-90 168.7 34.4)">2</text>
<text x="171.2" y="34.4" transform="rotate(-90 171.2 34.4)">3</text>
<text x="173.7" y="34.4" transform="rotate(-90 173.7 34.4)">4</text>
<text x="246.3" y="31.5">1</text>
<text x="246.3" y="34">2</text>
<text x="28.5" y="37.8">1</text>
<text x="46.3" y="37.8">4</text>
<text x="246.3" y="36.6">3</text>
<text x="35.3" y="47.7" transform="rotate(-90 35.3 47.7)">2</text>
<text x="40.4" y="47.7" transform="rotate(-90 40.4 47.7)">3</text>
<text x="222" y="51.5" transform="rotate(-90 222 51.5)">2</text>
<text x="227.1" y="51.5" transform="rotate(-90 227.1 51.5)">8</text>
<text x="212" y="56.9">13</text>
<text x="212" y="59.4">14</text>
<text x="28.5" y="60.7">1</text>
<text x="46.3" y="60.7">4</text>
<text x="120.6" y="65.8">D0</text>
<text x="163.8" y="65.8">D2</text>
<text x="212.7" y="64.5">9</text>
<text x="233" y="64.5">3</text>
<text x="246.3" y="64.5">1</text>
<text x="35.3" y="70.6" transform="rotate(-90 35.3 70.6)">2</text>
<text x="40.4" y="70.6" transform="rotate(-90 40.4 70.6)">3</text>
<text x="120.6" y="68.3">D1</text>
<text x="163.8" y="68.3">D3</text>
<text x="163.8" y="70.9">D4</text>
<text x="212" y="67.1">15</text>
<text x="212" y="69.6">16</text>
<text x="233" y="67.1">4</text>
<text x="233" y="69.6">5</text>
<text x="246.3" y="67.1">2</text>
<text x="246.3" y="69.6">3</text>
<text x="74.9" y="73.4">1</text>
<text x="74.9" y="75.9">2</text>
<text x="120" y="75.9">SDA</text>
<text x="120.1" y="73.4">SCL</text>
<text x="163.8" y="73.4">D5</text>
<text x="163.8" y="75.9">D6</text>
<text x="212" y="74.7">10</text>
<text x="212" y="77.2">11</text>
<text x="233" y="72.1">6</text>
<text x="246.3" y="72.1">4</text>
<text x="74.9" y="78.5">3</text>
<text x="74.9" y="81">4</text>
<text x="120.7" y="83.6">A4</text>
<text x="120.7" y="81">A5</text>
<text x="163.8" y="78.5">D7</text>
<text x="163.8" y="81">D8</text>
<text x="163.8" y="83.6">D9</text>
<text x="212" y="79.8">12</text>
<text x="29.8" y="87.4">1</text>
<text x="29.8" y="89.9">3</text>
<text x="120.7" y="88.6">A2</text>
<text x="120.7" y="86.1">A3</text>
<text x="163.2" y="86.1">D10</text>
<text x="163.2" y="88.6">D11</text>
<text x="222" y="87.1" transform="rotate(-90 222 87.1)">1</text>
<text x="227.1" y="87.1" transform="rotate(-90 227.1 87.1)">7</text>
<text x="29.8" y="92.5">2</text>
<text x="74.9" y="91.2">2</text>
<text x="74.9" y="93.7">3</text>
<text x="120.7" y="93.7">A0</text>
<text x="120.7" y="91.2">A1</text>
<text x="163.2" y="91.2">D12</text>
<text x="163.2" y="93.7">D13</text>
<text x="74.9" y="96.3">4</text>
<text x="119.4" y="101.3">BOOT</text>
<text x="119.5" y="96.3">AREF</text>
<text x="162.7" y="98.8">MISO</text>
<text x="162.7" y="101.3">MOSI</text>
<text x="119.5" y="106.4">RST1</text>
<text x="119.7" y="103.9">IORF</text>
<text x="162.7" y="106.4">RST2</text>
<text x="163.1" y="103.9">SCK</text>
<text x="215.6" y="107.4" transform="rotate(-90 215.6 107.4)">2</text>
<text x="120.1" y="111.5">OFF</text>
<text x="162.5" y="111.5">GND4</text>
<text x="163.2" y="109">5V2</text>
<text x="209.5" y="110.2">1</text>
<text x="267.9" y="109">1</text>
<text x="267.9" y="111.5">2</text>
<text x="119.3" y="114">GND5</text>
<text x="119.6" y="116.6">VBAT</text>
<text x="120.3" y="119.1">VIN</text>
<text x="162.6" y="116.6">ESP1</text>
<text x="162.6" y="119.1">ESP2</text>
<text x="215.6" y="115" transform="rotate(-90 215.6 115)">3</text>
<text x="120.1" y="124.2">3V3</text>
<text x="120.1" y="121.7">5V1</text>
<text x="162.6" y="121.7">ESP3</text>
<text x="162.6" y="124.2">ESP4</text>
<text x="119.3" y="126.7">GND1</text>
<text x="119.3" y="129.3">GND2</text>
<text x="119.3" y="131.8">GND3</text>
<text x="162.5" y="129.3">GND4</text>
<text x="162.6" y="126.7">ESP5</text>
<text x="209.5" y="142">1</text>
<text x="215.6" y="139.2" transform="rotate(-90 215.6 139.2)">2</text>
<text x="267.9" y="140.7">1</text>
<text x="267.9" y="143.3">2</text>
<text x="215.6" y="146.8" transform="rotate(-90 215.6 146.8)">3</text>
</g>
<g font-size="1.1" fill="#0f0f0f">
<text x="121.9" y="53.1">SERVO_PWM</text>
<text x="143.5" y="50.6">DHT_11</text>
<text x="170.2" y="68.4">SOL_CTRL1</text>
<text x="170.2" y="70.9">SOL_CTRL2</text>
<text x="170.2" y="76">DIR</text>
<text x="170.2" y="73.5">STEP</text>
<text x="170.2" y="81.1">ECH_ULT</text>
<text x="170.2" y="78.5">TRG_ULT</text>
<text x="170.2" y="88.7">SERVO_PWM</text>
</g>
<g font-size=".9" fill="#0f0f0f">
<text x="233.7" y="34.1">RELAY_CTRL</text>
<text x="172.7" y="45.5">ECH_ULT</text>
<text x="172.7" y="48.1">TRG_ULT</text>
<text x="207" y="57">BRIDGE</text>
<text x="82.5" y="78.6">W_LV_SENSOR</text>
<text x="82.5" y="91.3">RTC_MOD</text>
</g>
<g font-size=".7" fill="#840000">
<text x="43" y="45.4">Y@@V</text>
<text x="43" y="68.2">Y@@V</text>
</g>
<text font-size=".7" fill="#0f0f0f" x="106.7" y="64.6">R_PULL_UP</text>
</svg>
